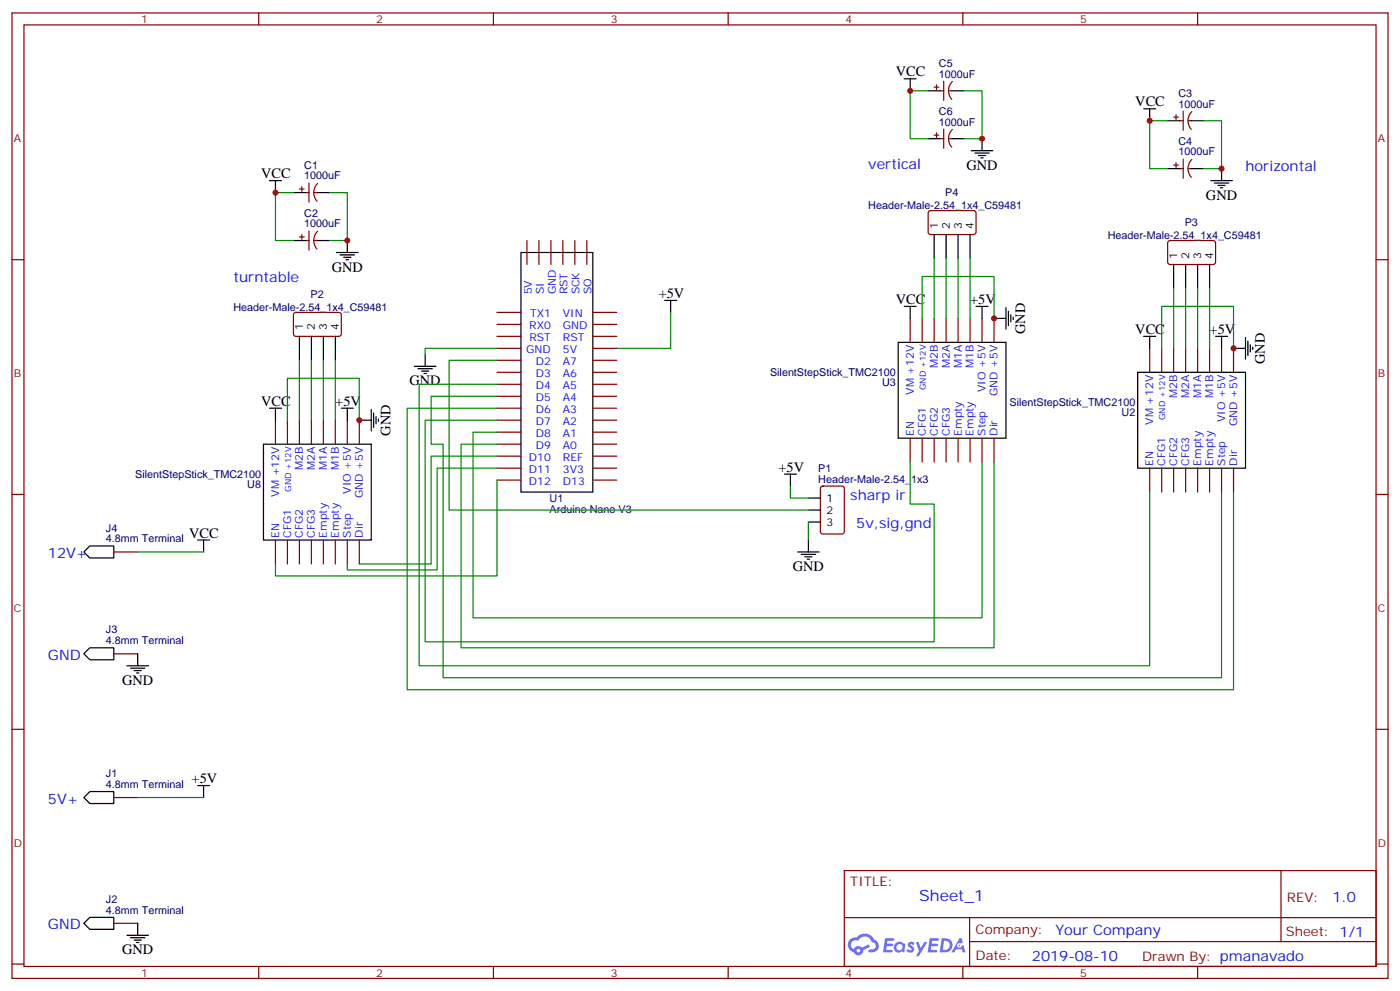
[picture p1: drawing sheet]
<svg xmlns="http://www.w3.org/2000/svg" width="412mm" height="292mm" viewBox="0 0 412 292" stroke-linecap="round" stroke-linejoin="round" font-family="sans-serif">
<g fill="none" stroke="#870000" stroke-width=".35">
<path d="M3.5 3.8h405.4v284.3h-405.4zM7.1 7.3h398.2v277.3h-398.2zM76.2 3.8v3.5M145.3 3.8v3.5M214.5 3.8v3.5M283.6 3.8v3.5M352.8 3.8v3.5M3.5 76.5h3.6M405.3 76.5h3.6M3.5 145.6h3.6M405.3 145.6h3.6M3.5 214.8h3.6"/>
<path d="M405.3 214.8h3.6M248.7 256.4h156.6v28.2h-156.6zM377.3 256.4v20.9M248.7 270.2h156.5M285.6 277.3h119.6M285.6 270.2v14.2M3.5 283.9h3.6M76.2 284.6v3.5M145.3 284.6v3.5M214.5 284.6v3.5M283.6 284.6v3.5M352.8 284.6v3.5"/>
<path d="M405.3 283.9h3.6"/>
</g>
<g fill="#5487ff">
<path d="M267.7 277.6a1.22 1.22 0 0 1 1.7 .2l-.4 .6a.47 .47 0 0 0-.3-.4 .47 .47 0 0 0-.5 .2l.1 .2a1.14 1.14 0 0 1 .8 1.8 1.14 1.14 0 0 1-1.9 0l-.2-.2 .5-.6 .7 .5a.29 .29 0 0 0 .3-.3 .29 .29 0 0 0-.2-.3 1.04 1.04 0 0 1-.6-1.7z"/>
<path d="M260.7 276.3h2.4l.3 .2-.2 .5-1.8 .1-.1 .8h1.5l.3 .4-.3 .4h-1.6l-.2 1.1h1.7l.2 .3-.2 .3-2.6 .1z"/>
<path d="M273.8 276.3h2.4l.3 .2-.1 .5-1.8 .1-.2 .8h1.6l.3 .4-.4 .4h-1.6l-.1 1.1h1.7l.2 .3-.2 .3-2.6 .1z"/>
<path d="M282.6 276.3h.7l.3 1.3-.6 .3a.69 .69 0 0 0-1 .3 .69 .69 0 0 0 .4 .9 .69 .69 0 0 0 .9-.6l.5-.2 .6 2.2h-.8l-.2-.9h-1.8l-.5 .9h-.8z"/>
<path d="M269.8 277.4h.8l.6 1.8 1.1-1.8h.9l-2.6 4.2h-.8l.9-1.5z"/>
<path d="M277.4 276.3l-.6 4.2h1.3a2.11 2.11 0 0 0 2.5-2.1 2.11 2.11 0 0 0-2.5-2.1zM278.1 277.1a1.39 1.39 0 0 1 1.7 1.4 1.39 1.39 0 0 1-1.8 1.3h-.3z"/>
<path d="M263.7 277.9a1.54 1.54 0 0 0-.1 2.2 1.54 1.54 0 0 0 2.2 .1l.6 .3 .3-2.3-.2-.3h-.4a1.49 1.49 0 0 0-2.4 0zM264 278.9a.94 .94 0 0 1 1.8 0 .94 .94 0 0 1-1.8 0z"/>
<path d="M250.4 276.7a2.18 2.18 0 0 0 1.1 3.7 1.44 1.44 0 0 0 1.6 .9 1.44 1.44 0 0 0 1.2-1.4l2-1.1-.5-.7-1.9 1a1.47 1.47 0 0 0-2.4 .4 1.39 1.39 0 0 1-.7-1.9 1.39 1.39 0 0 1 2-.5 2.12 2.12 0 0 1 2.2-1.3 2.12 2.12 0 0 1 1.9 1.7 1.14 1.14 0 0 1 1.1 1.4 1.14 1.14 0 0 1-1.7 .7 .43 .43 0 0 0-.5 .4 .43 .43 0 0 0 .4 .5 1.98 1.98 0 0 0 2.5-1.2 1.98 1.98 0 0 0-1.2-2.6 3.1 3.1 0 0 0-5.3-.6l-.9 .1zM252.3 280a.55 .55 0 0 1 1.1 0 .55 .55 0 0 1-1.1 0z"/>
<circle cx="282.6" cy="278.4" r=".26"/>
</g>
<g fill="none" stroke="#000" stroke-width=".35">
<path d="M266.3 23.2h3.6M268.1 23.2v3.5M273.4 26.7h3.5M280.5 26.7h3.5M336.9 32h3.5M338.7 32v3.6M344 35.6h3.5M351 35.6h3.5M79.4 53.2h3.5M81.1 53.2v3.5M86.4 56.7h3.6M93.5 56.7h3.5"/>
<path d="M273.4 40.9h3.5M280.5 40.9h3.5M286.1 44.4h6.4M287.2 45.1h4.2M288.2 45.8h2.1M288.9 46.5h.7M289.3 40.9v3.5M344 49.7h3.5M351 49.7h3.5M356.7 53.2h6.3M357.7 53.9h4.2M358.8 54.6h2.1"/>
<path d="M359.5 55.3h.7M359.8 49.7v3.5M86.4 70.8h3.6M93.5 70.8h3.5M99.1 74.4h6.4M100.2 75.1h4.2M101.2 75.8h2.2M102 76.5h.7M102.3 70.8v3.6M153.5 74.4h21.1v70.5h-21.1zM275.2 69.1v7M278.7 69.1v7"/>
<path d="M282.2 69.1v7M285.8 69.1v7M345.7 77.9v7M349.2 77.9v7M352.8 77.9v7M356.3 77.9v7M88.2 99.1v7M91.7 99.1v7M95.2 99.1v7M98.8 99.1v7M195.8 88.5h3.5M197.6 88.5v3.5"/>
<path d="M266.3 90.2h3.6M268.1 90.2v3.6M287.5 90.2h3.5M289.3 90.2v3.6M292.8 93.8h3.5M296.3 90.6v6.3M297 91.7v4.2M297.7 92.7v2.1M298.4 93.4v.7M336.9 99.1h3.5M338.7 99.1v3.5M358.1 99.1h3.5"/>
<path d="M359.8 99.1v3.5M366.9 99.4v6.4M122.1 107.9h6.3M123.1 108.6h4.3M124.2 109.3h2.1M124.9 110h.7M125.2 104.4v3.5M264.6 100.8h31.7v28.2h-31.7zM335.1 109.6h31.8v28.3h-31.8zM363.4 102.6h3.5M367.6 100.5v4.2M368.3 101.5v2.1"/>
<path d="M369 102.2v.7M77.6 130.8h31.8v28.2h-31.8zM79.4 120.2h3.5M81.1 120.2v3.6M100.5 120.2h3.6M102.3 120.2v3.6M105.8 123.8h3.6M109.4 120.6v6.3M110.1 121.6v4.3M110.8 122.7v2.1M111.5 123.4v.7M231.1 139.6h3.5"/>
<path d="M232.8 139.6v3.6M58.2 159h3.5M60 159v3.6M238.1 153.7h3.6M238.1 146.7h3.6M238.1 150.2h3.6M238.1 159v3.6M24.7 162.6l1.8-1.8h7v3.5h-7zM234.9 162.6h6.4M236 163.3h4.2M237.1 164h2.1M237.8 164.7h.7"/>
<path d="M24.7 192.5l1.8-1.7h7v3.5h-7zM37.4 196.1h6.3M38.5 196.8h4.2M39.5 197.5h2.1M40.2 198.2h.7M40.6 192.5v3.6M26.5 233.1h7v3.5h-7l-1.8-1.7zM58.2 231.4h3.5M60 231.4v3.5M24.7 271.9l1.8-1.7h7v3.5h-7zM37.4 275.4h6.3M38.5 276.2h4.2"/>
<path d="M39.5 276.9h2.1M40.2 277.6h.7M40.6 271.9v3.5"/>
</g>
<g fill="none" stroke="#870000" stroke-width=".35">
<path d="M275.2 25.7h1.4M275.2 39.8h1.4M275.9 25v1.4M275.9 39.1v1.4M276.9 26.7h1.1M278 23.9v5.7M278 38v5.7M279.4 26.7h1.1M280.5 24a3.8 3.8 0 0 0-.1 5.3M280.5 38.1a3.8 3.8 0 0 0-.1 5.3M345.7 34.5h1.4M346.4 33.8v1.4"/>
<path d="M347.5 35.6h1M348.5 32.7v5.7M350 35.6h1M351.1 32.9a3.8 3.8 0 0 0-.2 5.2M88.2 55.7h1.4M88.9 55v1.4M90 56.7h1M91 53.9v5.6M92.4 56.7h1.1M93.6 54a3.8 3.8 0 0 0-.2 5.3M276.9 40.9h1.1M279.4 40.9h1.1"/>
<path d="M345.7 48.6h1.4M346.4 47.9v1.4M347.5 49.7h1M348.5 46.8v5.7M350 49.7h1M351.1 47a3.8 3.8 0 0 0-.2 5.2M88.2 69.8h1.4M88.9 69.1v1.4M90 70.8h1M91 68v5.7M92.4 70.8h1.1M93.6 68.1a3.8 3.8 0 0 0-.2 5.3"/>
<path d="M155.2 70.8v7.1M158.7 70.8v7.1M162.3 70.8v7.1M165.8 70.8v7.1M169.3 70.8v7.1M172.9 70.8v7.1M273.6 62.2l.5-.2 13 .1 .4 .6-.1 5.9-.6 .5-13-.1-.4-.6v-5.7zM344.2 71l.5-.2 12.9 .1 .5 .6-.1 6-.6 .4-13-.1-.4-.6v-5.7zM86.7 92.2l.4-.2 13 .1 .4 .6v5.9l-.7 .5-12.9-.1-.5-.6v-5.7zM146.4 92h7.1M146.4 95.5h7.1M146.4 99.1h7.1"/>
<path d="M174.6 92h7.1M174.6 95.5h7.1M174.6 99.1h7.1M268.1 93.8v7M271.6 93.8v7M275.2 93.8v7M278.7 93.8v7M282.2 93.8v7M285.8 93.8v7M289.3 93.8v7M292.8 93.8v7M146.4 102.6h7.1"/>
<path d="M146.4 106.1h7.1M146.4 109.6h7.1M146.4 113.2h7.1M146.4 116.7h7.1M174.6 102.6h7.1M174.6 106.1h7.1M174.6 109.6h7.1M174.6 113.2h7.1M174.6 116.7h7.1M338.7 102.6v7M342.2 102.6v7M345.7 102.6v7"/>
<path d="M349.2 102.6v7M352.8 102.6v7M356.3 102.6v7M359.8 102.6v7M363.4 102.6v7M81.1 123.8v7M84.7 123.8v7M88.2 123.8v7M91.7 123.8v7M95.2 123.8v7M98.8 123.8v7M102.3 123.8v7"/>
<path d="M105.8 123.8v7M146.4 120.2h7.1M146.4 123.8h7.1M146.4 127.3h7.1M146.4 130.8h7.1M146.4 134.3h7.1M146.4 137.9h7.1M174.6 120.2h7.1M174.6 123.8h7.1M174.6 127.3h7.1M174.6 130.8h7.1M174.6 134.3h7.1"/>
<path d="M174.6 137.9h7.1M268.1 129v7.1M271.6 129v7.1M275.2 129v7.1M278.7 129v7.1M282.2 129v7.1M285.8 129v7.1M289.3 129v7.1M292.8 129v7.1M338.7 137.9v7M342.2 137.9v7M345.7 137.9v7"/>
<path d="M349.2 137.9v7M352.8 137.9v7M356.3 137.9v7M359.8 137.9v7M363.4 137.9v7M81.1 159v7.1M84.7 159v7.1M88.2 159v7.1M91.7 159v7.1M95.2 159v7.1M98.8 159v7.1M102.3 159v7.1"/>
<path d="M105.8 159v7.1M146.4 141.4h7.1M174.6 141.4h7.1M241.9 143.4l.5-.2h5.6l.7 .4v13l-.5 .6-5.8 .1-.7-.5v-12.9zM33.5 162.6h7.1M33.5 192.5h7.1M33.5 234.9h7.1M33.5 271.9h7.1"/>
</g>
<g fill="none" stroke="#008700" stroke-width=".35">
<path d="M273.4 26.7h-5.3v14.2h5.3M284 26.7h5.3v14.2h-5.3M344 35.6h-5.3v14.1h5.3M354.5 35.6h5.3v14.1h-5.3M86.4 56.7h-5.3v14.1h5.3M97 56.7h5.3v14.1h-5.3M275.2 76.1v17.7M278.7 76.1v17.7M282.2 76.1v17.7M285.8 76.1v17.7M197.6 92v10.6h-15.9M271.6 93.8v-12.4h21.2v12.4"/>
<path d="M345.7 84.9v17.7M349.2 84.9v17.7M352.8 84.9v17.7M356.3 84.9v17.7M88.2 106.1v17.7M91.7 106.1v17.7M95.2 106.1v17.7M98.8 106.1v17.7M146.4 102.6h-21.2v1.8M146.4 106.1h-14.1v44.1h105.8M146.4 113.2h-22.9v82.9h215.2v-51.2M146.4 116.7h-19.4v14.1h3.5v68.8h229.3v-54.7"/>
<path d="M342.2 102.6v-12.4h21.2v12.4M84.7 123.8v-12.4h21.1v12.4M146.4 134.3h-19.4v31.8h-21.2M146.4 137.9h-17.6v30h-26.5v-1.8M146.4 123.8h-21.2v65.2h150v-40.6h-7.1v-12.3M146.4 127.3h-7.1v54.7h150v-45.9M146.4 130.8h-10.6v60h157v-54.7M146.4 120.2h-26.5v82.9h243.5v-58.2M146.4 141.4v28.2h-65.3v-3.5M232.8 143.2v3.5h5.3M238.1 153.7v5.3M40.6 162.6h19.4"/>
<path d="M40.6 234.9h19.4"/>
</g>
<g fill="#c00">
<circle cx="289.3" cy="40.9" r=".88"/>
<circle cx="292.8" cy="93.8" r=".88"/>
<circle cx="268.1" cy="26.7" r=".88"/>
<circle cx="102.3" cy="70.8" r=".88"/>
<circle cx="105.8" cy="123.8" r=".88"/>
<circle cx="81.1" cy="56.7" r=".88"/>
<circle cx="338.7" cy="35.6" r=".88"/>
<circle cx="363.4" cy="102.6" r=".88"/>
<circle cx="359.8" cy="49.7" r=".88"/>
</g>
<text font-size="4.6" fill="#00f" x="270.8" y="265.4">Sheet_1</text>
<g font-size="4.2">
<text x="263.9" y="22.5">VCC</text>
<text x="334.4" y="31.3">VCC</text>
<text x="76.9" y="52.5">VCC</text>
<text x="284.7" y="50">GND</text>
<text x="355.2" y="58.8">GND</text>
<text x="97.7" y="80">GND</text>
<text x="194" y="87.8">+5V</text>
<text x="263.9" y="89.5">VCC</text>
<text x="285.8" y="89.5">+5V</text>
<text x="302" y="98.4" transform="rotate(-90 302 98.4)">GND</text>
<text x="334.4" y="98.4">VCC</text>
<text x="356.3" y="98.4">+5V</text>
<text x="372.5" y="107.2" transform="rotate(-90 372.5 107.2)">GND</text>
<text x="120.6" y="113.5">GND</text>
<text x="76.9" y="119.5">VCC</text>
<text x="98.8" y="119.5">+5V</text>
<text x="115" y="128.3" transform="rotate(-90 115 128.3)">GND</text>
<text x="229.3" y="138.9">+5V</text>
<text x="55.7" y="158.3">VCC</text>
<text x="233.5" y="168.2">GND</text>
<text x="36" y="201.7">GND</text>
<text x="56.4" y="230.6">+5V</text>
<text x="36" y="281.1">GND</text>
</g>
<g font-size="4.2" fill="#00f">
<text x="255.8" y="49.7">vertical</text>
<text x="366.9" y="50.4">horizontal</text>
<text x="68.8" y="83.2">turntable</text>
<text x="250.5" y="147.4">sharp ir</text>
<text x="252.2" y="155.5">5v,sig,gnd</text>
<text x="14.1" y="164.3">12V+</text>
<text x="14.1" y="194.3">GND</text>
<text x="14.1" y="236.6">5V+</text>
<text x="392.5" y="265.7">1.0</text>
<text x="14.1" y="273.7">GND</text>
<text x="310.9" y="275.2">Your Company</text>
<text x="304" y="283">2019-08-10</text>
</g>
<g font-size="3.9" fill="#800">
<text x="250.5" y="261">TITLE:</text>
<text x="379.1" y="265.7">REV:</text>
<text x="287.4" y="275.2">Company:</text>
<text x="378.7" y="275.8">Sheet: 1/1</text>
<text x="287.4" y="282.9">Date:</text>
<text x="336.4" y="282.9">Drawn By: pmanavado</text>
</g>
<g font-size="3.2" fill="#800">
<text x="41.6" y="6.8">1</text>
<text x="110.8" y="6.8">2</text>
<text x="179.9" y="6.8">3</text>
<text x="249.1" y="6.8">4</text>
<text x="318.2" y="6.8">5</text>
<text x="4.1" y="41.9">A</text>
<text x="405.9" y="41.9">A</text>
<text x="4.1" y="111.1">B</text>
<text x="405.9" y="111.1">B</text>
<text x="4.1" y="180.2">C</text>
<text x="405.9" y="180.2">C</text>
<text x="4.1" y="249.3">D</text>
<text x="405.9" y="249.3">D</text>
<text x="41.6" y="287.6">1</text>
<text x="110.8" y="287.6">2</text>
<text x="179.9" y="287.6">3</text>
<text x="249.1" y="287.6">4</text>
<text x="318.2" y="287.6">5</text>
</g>
<g font-size="3.2" fill="#000080">
<text x="276.6" y="22.9">1000uF</text>
<text x="276.6" y="19.7">C5</text>
<text x="347.1" y="28.5">C3</text>
<text x="276.6" y="33.8">C6</text>
<text x="347.1" y="31.7">1000uF</text>
<text x="276.6" y="37">1000uF</text>
<text x="347.1" y="45.8">1000uF</text>
<text x="347.1" y="42.6">C4</text>
<text x="89.6" y="52.8">1000uF</text>
<text x="89.6" y="49.7">C1</text>
<text x="278.4" y="57.8">P4</text>
<text x="89.6" y="63.8">C2</text>
<text x="255.8" y="61.6">Header-Male-2.54_1x4_C59481</text>
<text x="89.6" y="67">1000uF</text>
<text x="326.3" y="70.4">Header-Male-2.54_1x4_C59481</text>
<text x="349" y="66.6">P3</text>
<text x="91.5" y="87.8">P2</text>
<text x="68.8" y="91.6">Header-Male-2.54_1x4_C59481</text>
<text x="226.8" y="110.6">SilentStepStick_TMC2100</text>
<text x="259.8" y="113.8">U3</text>
<text x="297.4" y="119.5">SilentStepStick_TMC2100</text>
<text x="330.4" y="122.6">U2</text>
<text x="39.9" y="140.6">SilentStepStick_TMC2100</text>
<text x="72.8" y="143.8">U8</text>
<text x="241.1" y="142.1">Header-Male-2.54_1x3</text>
<text x="241.1" y="139">P1</text>
<text x="161.9" y="147.9">U1</text>
<text x="161.9" y="151.1">Arduino Nano V3</text>
<text x="31.2" y="159.7">4.8mm Terminal</text>
<text x="31.2" y="156.6">J4</text>
<text x="31.2" y="189.7">4.8mm Terminal</text>
<text x="31.2" y="186.5">J3</text>
<text x="31.2" y="232.1">4.8mm Terminal</text>
<text x="31.2" y="228.9">J1</text>
<text x="31.2" y="269.1">4.8mm Terminal</text>
<text x="31.2" y="265.9">J2</text>
</g>
<g font-size="3.2">
<text x="276.2" y="67.3" transform="rotate(-90 276.2 67.3)">1</text>
<text x="279.8" y="67.3" transform="rotate(-90 279.8 67.3)">2</text>
<text x="283.3" y="67.3" transform="rotate(-90 283.3 67.3)">3</text>
<text x="286.8" y="67.3" transform="rotate(-90 286.8 67.3)">4</text>
<text x="346.8" y="76.1" transform="rotate(-90 346.8 76.1)">1</text>
<text x="350.3" y="76.1" transform="rotate(-90 350.3 76.1)">2</text>
<text x="353.8" y="76.1" transform="rotate(-90 353.8 76.1)">3</text>
<text x="357.4" y="76.1" transform="rotate(-90 357.4 76.1)">4</text>
<text x="89.3" y="97.3" transform="rotate(-90 89.3 97.3)">1</text>
<text x="92.8" y="97.3" transform="rotate(-90 92.8 97.3)">2</text>
<text x="96.3" y="97.3" transform="rotate(-90 96.3 97.3)">3</text>
<text x="99.8" y="97.3" transform="rotate(-90 99.8 97.3)">4</text>
<text x="243.4" y="147.7">1</text>
<text x="243.4" y="154.8">3</text>
<text x="243.4" y="151.3">2</text>
</g>
<g font-size="3.2" fill="#00f">
<text x="156.6" y="86.7" transform="rotate(-90 156.6 86.7)">5V</text>
<text x="160.2" y="86.7" transform="rotate(-90 160.2 86.7)">SI</text>
<text x="163.7" y="86.7" transform="rotate(-90 163.7 86.7)">GND</text>
<text x="167.2" y="86.7" transform="rotate(-90 167.2 86.7)">RST</text>
<text x="170.7" y="86.7" transform="rotate(-90 170.7 86.7)">SCK</text>
<text x="174.3" y="86.7" transform="rotate(-90 174.3 86.7)">SO</text>
<text x="156.1" y="93.4">TX1</text>
<text x="165.8" y="93.4">VIN</text>
<text x="155.9" y="96.9">RX0</text>
<text x="155.9" y="100.5">RST</text>
<text x="165.8" y="100.5">RST</text>
<text x="165.8" y="96.9">GND</text>
<text x="155" y="104">GND</text>
<text x="157.8" y="107.5">D2</text>
<text x="165.8" y="107.5">A7</text>
<text x="165.8" y="104">5V</text>
<text x="157.8" y="111.1">D3</text>
<text x="165.8" y="111.1">A6</text>
<text x="276.2" y="108.4" transform="rotate(-90 276.2 108.4)">M2B</text>
<text x="279.8" y="108.4" transform="rotate(-90 279.8 108.4)">M2A</text>
<text x="283.3" y="108.4" transform="rotate(-90 283.3 108.4)">M1A</text>
<text x="286.8" y="108.4" transform="rotate(-90 286.8 108.4)">M1B</text>
<text x="157.8" y="114.6">D4</text>
<text x="157.8" y="118.1">D5</text>
<text x="165.8" y="118.1">A4</text>
<text x="165.8" y="114.6">A5</text>
<text x="269.2" y="116.3" transform="rotate(-90 269.2 116.3)">VM +12V</text>
<text x="290.3" y="115.4" transform="rotate(-90 290.3 115.4)">VIO +5V</text>
<text x="293.9" y="116.7" transform="rotate(-90 293.9 116.7)">GND +5V</text>
<text x="346.8" y="117.2" transform="rotate(-90 346.8 117.2)">M2B</text>
<text x="350.3" y="117.2" transform="rotate(-90 350.3 117.2)">M2A</text>
<text x="353.8" y="117.2" transform="rotate(-90 353.8 117.2)">M1A</text>
<text x="357.4" y="117.2" transform="rotate(-90 357.4 117.2)">M1B</text>
<text x="157.8" y="121.6">D6</text>
<text x="157.8" y="125.2">D7</text>
<text x="165.8" y="125.2">A2</text>
<text x="165.8" y="121.6">A3</text>
<text x="339.7" y="125.1" transform="rotate(-90 339.7 125.1)">VM +12V</text>
<text x="360.9" y="124.2" transform="rotate(-90 360.9 124.2)">VIO +5V</text>
<text x="364.4" y="125.5" transform="rotate(-90 364.4 125.5)">GND +5V</text>
<text x="157.8" y="128.7">D8</text>
<text x="165.8" y="128.7">A1</text>
<text x="269.2" y="128.3" transform="rotate(-90 269.2 128.3)">EN</text>
<text x="272.7" y="128.3" transform="rotate(-90 272.7 128.3)">CFG1</text>
<text x="276.2" y="128.3" transform="rotate(-90 276.2 128.3)">CFG2</text>
<text x="279.8" y="128.3" transform="rotate(-90 279.8 128.3)">CFG3</text>
<text x="283.3" y="128.3" transform="rotate(-90 283.3 128.3)">Empty</text>
<text x="286.8" y="128.3" transform="rotate(-90 286.8 128.3)">Empty</text>
<text x="290.3" y="128.3" transform="rotate(-90 290.3 128.3)">Step</text>
<text x="293.9" y="128.3" transform="rotate(-90 293.9 128.3)">Dir</text>
<text x="155.8" y="135.7">D10</text>
<text x="157.8" y="132.2">D9</text>
<text x="165.8" y="135.7">REF</text>
<text x="165.8" y="132.2">A0</text>
<text x="339.7" y="137.2" transform="rotate(-90 339.7 137.2)">EN</text>
<text x="343.3" y="137.2" transform="rotate(-90 343.3 137.2)">CFG1</text>
<text x="346.8" y="137.2" transform="rotate(-90 346.8 137.2)">CFG2</text>
<text x="350.3" y="137.2" transform="rotate(-90 350.3 137.2)">CFG3</text>
<text x="353.8" y="137.2" transform="rotate(-90 353.8 137.2)">Empty</text>
<text x="357.4" y="137.2" transform="rotate(-90 357.4 137.2)">Empty</text>
<text x="360.9" y="137.2" transform="rotate(-90 360.9 137.2)">Step</text>
<text x="364.4" y="137.2" transform="rotate(-90 364.4 137.2)">Dir</text>
<text x="89.3" y="138.4" transform="rotate(-90 89.3 138.4)">M2B</text>
<text x="92.8" y="138.4" transform="rotate(-90 92.8 138.4)">M2A</text>
<text x="96.3" y="138.4" transform="rotate(-90 96.3 138.4)">M1A</text>
<text x="99.8" y="138.4" transform="rotate(-90 99.8 138.4)">M1B</text>
<text x="155.8" y="139.3">D11</text>
<text x="155.8" y="142.8">D12</text>
<text x="165.8" y="142.8">D13</text>
<text x="165.8" y="139.3">3V3</text>
<text x="82.2" y="146.3" transform="rotate(-90 82.2 146.3)">VM +12V</text>
<text x="103.4" y="145.4" transform="rotate(-90 103.4 145.4)">VIO +5V</text>
<text x="106.9" y="146.7" transform="rotate(-90 106.9 146.7)">GND +5V</text>
<text x="82.2" y="158.3" transform="rotate(-90 82.2 158.3)">EN</text>
<text x="85.7" y="158.3" transform="rotate(-90 85.7 158.3)">CFG1</text>
<text x="89.3" y="158.3" transform="rotate(-90 89.3 158.3)">CFG2</text>
<text x="92.8" y="158.3" transform="rotate(-90 92.8 158.3)">CFG3</text>
<text x="96.3" y="158.3" transform="rotate(-90 96.3 158.3)">Empty</text>
<text x="99.8" y="158.3" transform="rotate(-90 99.8 158.3)">Empty</text>
<text x="103.4" y="158.3" transform="rotate(-90 103.4 158.3)">Step</text>
<text x="106.9" y="158.3" transform="rotate(-90 106.9 158.3)">Dir</text>
</g>
<g font-size="2.5" fill="#00f">
<text x="272.7" y="114.9" transform="rotate(-90 272.7 114.9)">GND +12V</text>
<text x="343.3" y="123.7" transform="rotate(-90 343.3 123.7)">GND +12V</text>
<text x="85.7" y="144.9" transform="rotate(-90 85.7 144.9)">GND +12V</text>
</g>
</svg>
